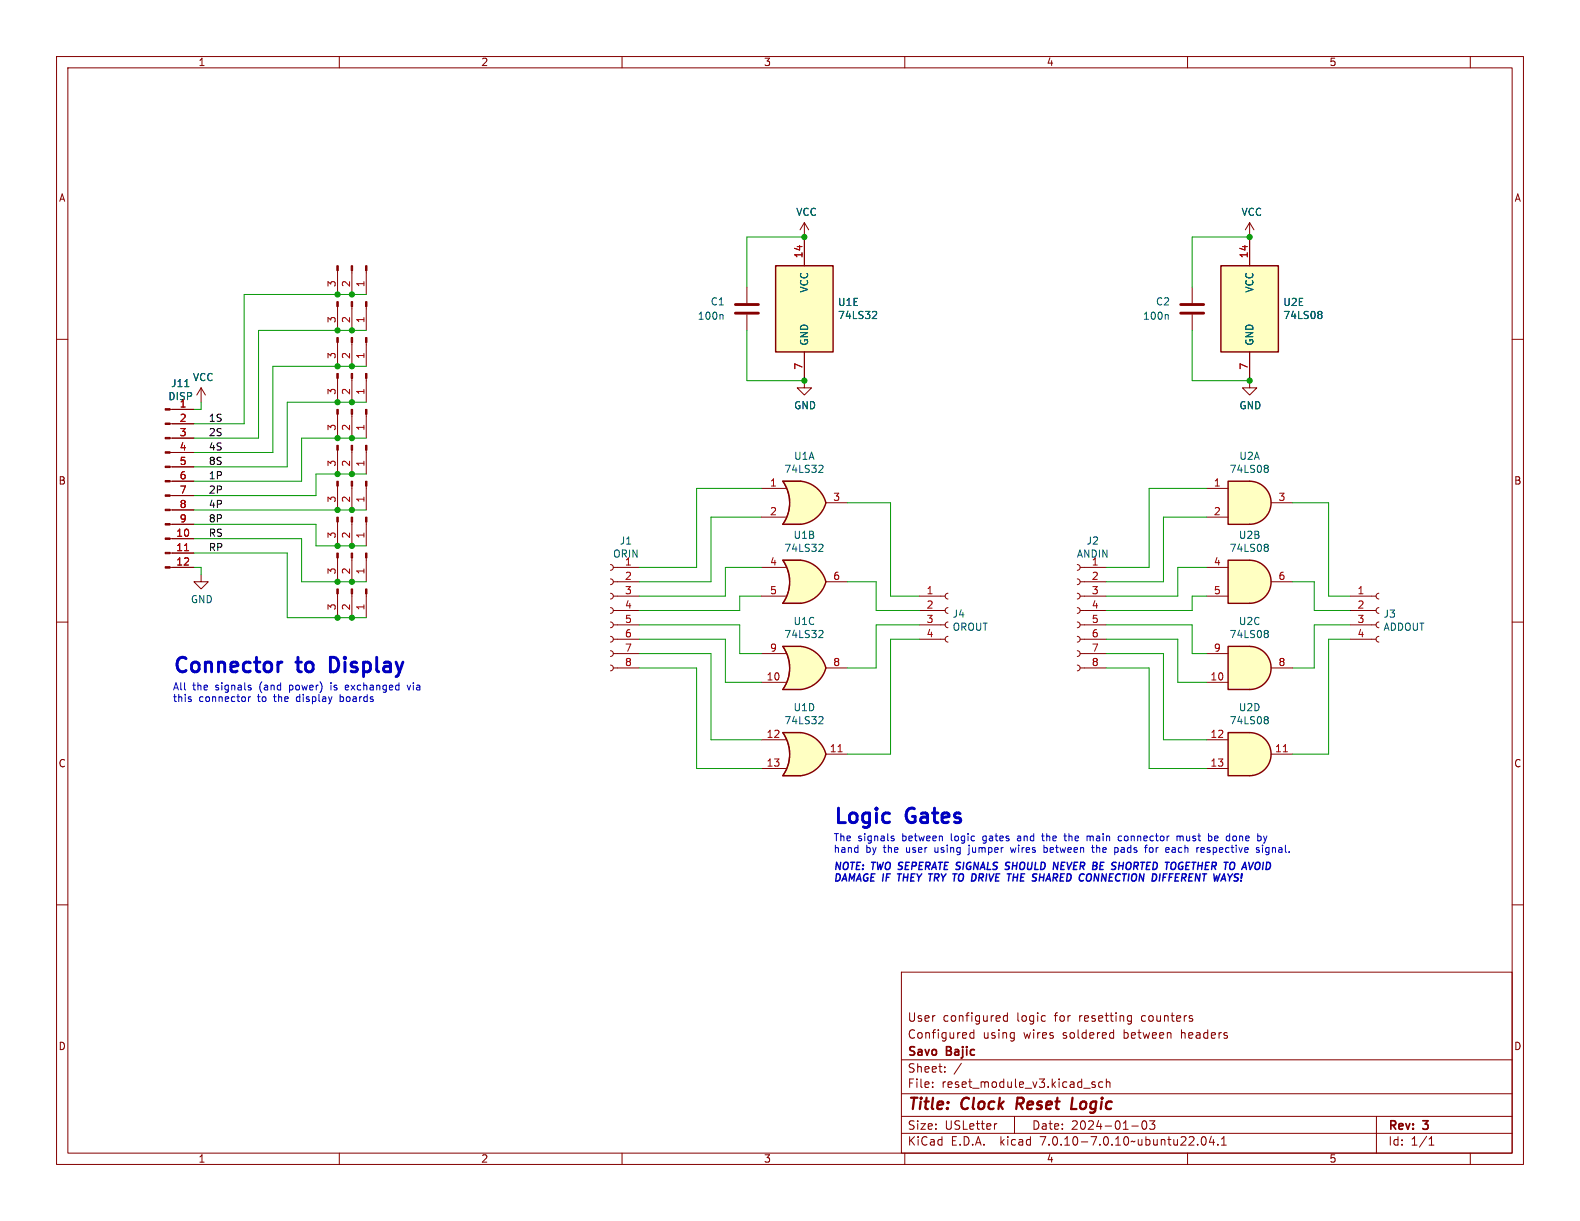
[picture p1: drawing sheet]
<svg xmlns="http://www.w3.org/2000/svg" width="279mm" height="216mm" viewBox="0 0 279 216" stroke-linecap="round" stroke-linejoin="round" font-family="sans-serif">
<g fill="none" stroke="#840000" stroke-width=".18">
<path d="M10 10h259.4v195.9h-259.4zM12 12h255.4v191.9h-255.4zM60 10v2M110 10v2M160 10v2M210 10v2M260 10v2M10 60h2M142.2 41.9v5.1M267.4 60h2M142.2 62.2v5.1M190.5 99.8l.4 .2 .1 .3-.2 .4-.3 .1"/>
<path d="M10 110h2M190.5 117.6l.4 .2 .1 .3-.2 .4-.3 .1M190.5 115.1l.4 .1 .1 .4-.2 .3-.3 .2M190.5 112.5l.4 .2 .1 .3-.2 .4-.3 .1M190.5 110l.4 .1 .1 .4-.2 .4-.3 .1M190.5 107.4l.4 .2 .1 .4-.2 .3-.3 .2M190.5 104.9l.4 .2 .1 .3-.2 .4-.3 .1M190.5 102.4l.4 .1 .1 .4-.2 .3-.3 .2M191 118.1h4.6M191 115.6h4.6M191 113h4.6M191 110.5h4.6"/>
<path d="M191 108h4.6M191 105.4h4.6M191 102.9h4.6M191 100.3h4.6M267.4 110h2M10 160h2M267.4 160h2M159.4 171.9h108v32h-108zM178.1 179.1v1.5M178.1 179.7l-.4-.1-.3 .3v.4l.2 .2h.5M184.7 179.6l.2 .1M199.6 179.6l.5 .1"/>
<path d="M200.1 179.6v1.2l-.2 .2-.3 .1M159.4 197.4h108M159.4 193.4h108M159.4 187.4h108M164.9 192.1v.2M164.9 191.4v.1M167.1 189.4v.2M167.1 188.7v.1M170 188l-1.3 1.9M172.2 182.1v1.5M172.2 182.7l-.4-.1-.3 .3v.4l.1 .2h.6M176.3 198.7l-.3 .1"/>
<path d="M179.4 197.4v3M184.9 180.5l-.2 .1M193.6 191.4l-.3-.1-.2 .2v.2l.5 .2v.3h-.5M195 191.4l-.4-.1-.3 .3v.4l.1 .2h.6M195.6 191.4l.3-.1 .3 .1 .1 .9M195.6 190.8v1.5M196.5 182.6l.4 .1M196.9 183.5l-.4 .1M196.9 182.1v1.5M200.1 180.5l-.5 .1M200.1 199.1h1.2M202.1 198.3l.2-.1a.81 .81 0 0 1 .6 .6 .81 .81 0 0 1-.3 .8l-.2 .1a.81 .81 0 0 1-.3-1.4z"/>
<path d="M203.3 198.2h.9l-.5 .6 .4 .1v.6l-.2 .2h-.4l-.2-.2M210.9 180.2v.3M243.4 197.4v6.5M60 203.9v2M110 203.9v2M159.4 200.4h108M160 203.9v2M210 203.9v2M211.8 202.3v.2M212.6 201.1l.2-.1a.81 .81 0 0 1 .6 .6 .81 .81 0 0 1-.3 .8l-.2 .1a.81 .81 0 0 1-.3-1.4zM214.2 200.9l-.3 1.1h.9M214.6 201.5v1"/>
<path d="M215.4 202.3v.2M216 202.5h.9M216 201.4l.4-.4v1.5M252.7 202.5h.9M252.7 201.4l.4-.4v1.5M260 203.9v2"/>
</g>
<path d="M179.9 194.1l-.2 2M189.7 194.1l-.3 2h1" fill="none" stroke="#840000" stroke-width=".4"/>
<g fill="#ffffc2" stroke="#ffffc2" stroke-width=".18">
<path d="M137.2 47h10.1v15.2h-10.1z"/>
<path d="M221 99.1a3.8 3.8 0 0 1 3.8 3.8 3.8 3.8 0 0 1-3.8 3.8z"/>
</g>
<path d="M137.2 47h10.1v15.2h-10.1z" fill="none" stroke="#840000" stroke-width=".25"/>
<path d="M154.5 55.1h.4l.1 .3-.8 .9h.8" fill="none" stroke="#006464" stroke-width=".18"/>
<path d="M217.2 99.1h3.8v7.6h-3.8z" fill="#ffffc2"/>
<path d="M217.2 99.1h3.8a3.8 3.8 0 0 1 3.8 3.8 3.8 3.8 0 0 1-3.8 3.8h-3.8z" fill="none" stroke="#840000" stroke-width=".25"/>
<g fill="none" stroke="#840000" stroke-width=".18">
<path d="M59.7 54.2v4.2M62.2 54.2v4.2M64.8 54.2v4.2M210.8 50.8v2.8M210.8 55.6v2.8M30.1 77.5h4.2M30.1 74.9h4.2M30.1 72.4h4.2M59.7 60.6v4.2M59.7 79.6v4.2M62.2 60.6v4.2M62.2 79.6v4.2"/>
<path d="M64.8 60.6v4.2M64.8 79.6v4.2M221 67.3v1.3h1.2l-1.2 1.3-1.3-1.3h1.3M30.1 97.8h4.2M30.1 95.3h4.2M30.1 92.7h4.2M30.1 90.2h4.2M30.1 87.6h4.2M30.1 85.1h4.2M30.1 82.6h4.2M30.1 80h4.2M107.9 99.8l.4 .2 .2 .3-.2 .4-.4 .1"/>
<path d="M30.1 100.3h4.2M107.9 117.6l.4 .2 .2 .3-.2 .4-.4 .1M107.9 115.1l.4 .1 .2 .4-.2 .3-.4 .2M107.9 112.5l.4 .2 .2 .3-.2 .4-.4 .1M107.9 110l.4 .1 .2 .4-.2 .4-.4 .1M107.9 107.4l.4 .2 .2 .4-.2 .3-.4 .2M107.9 104.9l.4 .2 .2 .3-.2 .4-.4 .1M107.9 102.4l.4 .1 .2 .4-.2 .3-.4 .2M108.5 100.3h4.5M108.5 105.4h4.5M108.5 102.9h4.5M108.5 118.1h4.5"/>
<path d="M108.5 115.6h4.5M108.5 113h4.5M108.5 110.5h4.5M108.5 108h4.5M213.4 100.3h3.8M213.4 105.4h3.8M224.8 102.9h3.8"/>
</g>
<path d="M206.4 55.6l.2 .2v.7M32.7 68.4h.7M223.8 96.2h.2l.3 .3-.3 .3M223.8 96.8h.2M224 96.8l.3 .2v.3l-.1 .1-.4 .1" fill="none" stroke="#006464" stroke-width=".18"/>
<g fill="#840000" stroke="#840000" stroke-width=".18">
<path d="M29.2 100.2h.9v.3h-.9z"/>
<path d="M29.2 97.7h.9v.2h-.9z"/>
<path d="M29.2 95.1h.9v.3h-.9z"/>
<path d="M29.2 92.6h.9v.2h-.9z"/>
<path d="M29.2 90h.9v.3h-.9z"/>
<path d="M29.2 87.5h.9v.3h-.9z"/>
<path d="M29.2 85h.9v.2h-.9z"/>
<path d="M29.2 82.4h.9v.3h-.9z"/>
<path d="M29.2 79.9h.9v.2h-.9z"/>
<path d="M29.2 77.3h.9v.3h-.9z"/>
<path d="M29.2 74.8h.9v.3h-.9z"/>
<path d="M29.2 72.3h.9v.2h-.9z"/>
<path d="M59.6 53.3h.2v.9h-.2z"/>
<path d="M62.1 53.3h.3v.9h-.3z"/>
<path d="M64.6 53.3h.3v.9h-.3z"/>
<path d="M59.6 59.7h.2v.9h-.2z"/>
<path d="M62.1 59.7h.3v.9h-.3z"/>
<path d="M64.6 59.7h.3v.9h-.3z"/>
<path d="M59.6 78.7h.2v.9h-.2z"/>
<path d="M62.1 78.7h.3v.9h-.3z"/>
<path d="M64.6 78.7h.3v.9h-.3z"/>
</g>
<path d="M32.6 97.4h.8" fill="none" stroke="#a90000" stroke-width=".18"/>
<path d="M208.8 55.4h4.1M208.8 53.8h4.1" fill="none" stroke="#840000" stroke-width=".51"/>
<path d="M141 132l5 1.4a5.2 5.2 0 0 1-4.4 3.8z" fill="#ffffc2" stroke="#ffffc2" stroke-width=".18"/>
<path d="M138.4 137.2h3.2M138.4 129.5h3.2" fill="none" stroke="#ffffc2" stroke-width=".18"/>
<path d="M138.4 129.5h3.2v7.7h-3.2a6.7 6.7 0 0 0 0-7.7z" fill="#ffffc2"/>
<g fill="#ffffc2" stroke="#ffffc2" stroke-width=".18">
<path d="M141.6 129.5a5.1 5.1 0 0 1 4.4 3.9l-4.9 1.3z"/>
<path d="M221 114.3a3.8 3.8 0 0 1 3.8 3.8 3.8 3.8 0 0 1-3.8 3.8z"/>
</g>
<path d="M141.6 129.5h-3.2a6.6 6.6 0 0 1 0 7.7h3.2M141.6 129.5a5.1 5.1 0 0 1 4.4 3.9 5.2 5.2 0 0 1-4.4 3.8" fill="none" stroke="#840000" stroke-width=".25"/>
<path d="M59.7 47.9v4.2M62.2 47.9v4.2M64.8 47.9v4.2M134.6 130.8h4.3M134.6 135.9h4.3M141.6 129.5h-3.2a6.6 6.6 0 0 1 0 7.7h3.2M146 133.4h3.9" fill="none" stroke="#840000" stroke-width=".18"/>
<path d="M148.2 132.9h.7" fill="none" stroke="#a90000" stroke-width=".18"/>
<path d="M145 126.7l.4 .1 .1 .3-.8 .9h.8" fill="none" stroke="#006464" stroke-width=".18"/>
<g fill="#840000" stroke="#840000" stroke-width=".18">
<path d="M59.6 47h.2v.9h-.2z"/>
<path d="M62.1 47h.3v.9h-.3z"/>
<path d="M64.6 47h.3v.9h-.3z"/>
</g>
<path d="M217.2 114.3h3.8v7.6h-3.8z" fill="#ffffc2"/>
<path d="M217.2 114.3h3.8a3.8 3.8 0 0 1 3.8 3.8 3.8 3.8 0 0 1-3.8 3.8h-3.8z" fill="none" stroke="#840000" stroke-width=".25"/>
<path d="M142.2 39.4l-.7 1.2M142.2 39.4v2.5M142.2 39.4l.8 1.2M213.4 115.6h3.8M224.8 118.1h3.8M213.4 120.7h3.8" fill="none" stroke="#840000" stroke-width=".18"/>
<path d="M223.8 111.5h.2l.3 .2-.3 .3M223.8 112h.2M224 112l.3 .3v.2l-.1 .2h-.4" fill="none" stroke="#006464" stroke-width=".18"/>
<path d="M141 87.5l5 1.4a5.2 5.2 0 0 1-4.4 3.8z" fill="#ffffc2" stroke="#ffffc2" stroke-width=".18"/>
<path d="M138.4 92.7h3.2M138.4 85.1h3.2" fill="none" stroke="#ffffc2" stroke-width=".18"/>
<path d="M138.4 85.1h3.2v7.6h-3.2a6.7 6.7 0 0 0 0-7.6z" fill="#ffffc2"/>
<g fill="#ffffc2" stroke="#ffffc2" stroke-width=".18">
<path d="M141.6 85.1a5.1 5.1 0 0 1 4.4 3.8l-4.9 1.3z"/>
<path d="M221 129.5a3.8 3.8 0 0 1 3.8 3.9 3.8 3.8 0 0 1-3.8 3.8z"/>
</g>
<path d="M141.6 85.1h-3.2a6.6 6.6 0 0 1 0 7.6h3.2M141.6 85.1a5.1 5.1 0 0 1 4.4 3.8 5.2 5.2 0 0 1-4.4 3.8" fill="none" stroke="#840000" stroke-width=".25"/>
<g fill="none" stroke="#840000" stroke-width=".18">
<path d="M221 39.4l-.8 1.2M221 39.4v2.5M221 39.4l.7 1.2M132.1 50.8v2.8M132.1 55.6v2.8M142.2 67.3v1.3h1.3l-1.3 1.3-1.2-1.3h1.2M59.7 86v4.2M59.7 92.3v4.2M59.7 98.7v4.2M62.2 86v4.2M62.2 92.3v4.2M62.2 98.7v4.2"/>
<path d="M64.8 86v4.2M64.8 92.3v4.2M64.8 98.7v4.2M134.6 86.4h4.3M134.6 91.4h4.3M141.6 85.1h-3.2a6.6 6.6 0 0 1 0 7.6h3.2M146 88.9h3.9M35.6 101.6v1.3h1.2l-1.2 1.2-1.3-1.2h1.3M59.7 105v4.2M62.2 105v4.2M64.8 105v4.2"/>
</g>
<path d="M127.7 55.6l.2 .2v.7M145 82.3h.4l.1 .3-.8 .9h.8" fill="none" stroke="#006464" stroke-width=".18"/>
<g fill="#840000" stroke="#840000" stroke-width=".18">
<path d="M59.6 91.4h.2v.9h-.2z"/>
<path d="M62.1 91.4h.3v.9h-.3z"/>
<path d="M64.6 91.4h.3v.9h-.3z"/>
<path d="M59.6 97.8h.2v.9h-.2z"/>
<path d="M62.1 97.8h.3v.9h-.3z"/>
<path d="M64.6 97.8h.3v.9h-.3z"/>
<path d="M59.6 104.1h.2v.9h-.2z"/>
<path d="M62.1 104.1h.3v.9h-.3z"/>
<path d="M64.6 104.1h.3v.9h-.3z"/>
<path d="M59.6 85.1h.2v.9h-.2z"/>
<path d="M62.1 85.1h.3v.9h-.3z"/>
<path d="M64.6 85.1h.3v.9h-.3z"/>
</g>
<path d="M130 55.4h4.1M130 53.8h4.1" fill="none" stroke="#840000" stroke-width=".51"/>
<path d="M217.2 129.5h3.8v7.7h-3.8z" fill="#ffffc2"/>
<path d="M215.9 47h10.2v15.2h-10.2zM217.2 129.5h3.8a3.8 3.8 0 0 1 3.8 3.9 3.8 3.8 0 0 1-3.8 3.8h-3.8z" fill="none" stroke="#840000" stroke-width=".25"/>
<g fill="none" stroke="#840000" stroke-width=".18">
<path d="M221 41.9v5.1M35.6 68.6l-.8 1.3M35.6 68.6v2.5M35.6 68.6l.7 1.3M59.7 66.9v4.2M59.7 73.3v4.2M62.2 66.9v4.2M62.2 73.3v4.2M64.8 66.9v4.2M64.8 73.3v4.2M221 62.2v5.1M162.6 113h4.5"/>
<path d="M162.6 110.5h4.5M162.6 108h4.5M162.6 105.4h4.5M167.6 112.5l-.3 .2-.2 .3 .2 .4 .3 .1M167.6 110l-.3 .1-.2 .4 .2 .3 .3 .2M167.6 107.4l-.3 .2-.2 .3 .2 .4 .3 .2M167.6 104.9l-.3 .1-.2 .4 .2 .4 .3 .1M238.8 113h4.5M238.8 110.5h4.5M238.8 108h4.5M238.8 105.4h4.5M243.8 112.5l-.3 .2-.2 .3 .2 .4 .3 .1"/>
<path d="M243.8 110l-.3 .1-.2 .4 .2 .3 .3 .2M243.8 107.4l-.3 .2-.2 .3 .2 .4 .3 .2M243.8 104.9l-.3 .1-.2 .4 .2 .4 .3 .1M213.4 130.8h3.8M213.4 135.9h3.8M224.8 133.4h3.8"/>
</g>
<path d="M226.9 132.9h.8" fill="none" stroke="#a90000" stroke-width=".18"/>
<path d="M233.3 55.1h.2l.3 .2-.3 .3M233.3 55.6h.2M233.5 55.6l.3 .2v.3l-.2 .2h-.3M223.8 126.7h.2l.3 .3-.3 .3M223.8 127.3h.2M224 127.3l.3 .2v.2l-.1 .2-.4 .1" fill="none" stroke="#006464" stroke-width=".18"/>
<g fill="#840000" stroke="#840000" stroke-width=".18">
<path d="M59.6 72.4h.2v.9h-.2z"/>
<path d="M62.1 72.4h.3v.9h-.3z"/>
<path d="M64.6 72.4h.3v.9h-.3z"/>
<path d="M59.6 66h.2v.9h-.2z"/>
<path d="M62.1 66h.3v.9h-.3z"/>
<path d="M64.6 66h.3v.9h-.3z"/>
</g>
<g fill="#ffffc2" stroke="#ffffc2" stroke-width=".18">
<path d="M215.9 47h10.2v15.2h-10.2z"/>
<path d="M221 85.1a3.8 3.8 0 0 1 3.8 3.8 3.8 3.8 0 0 1-3.8 3.8z"/>
</g>
<path d="M217.2 85.1h3.8v7.6h-3.8z" fill="#ffffc2"/>
<path d="M217.2 85.1h3.8a3.8 3.8 0 0 1 3.8 3.8 3.8 3.8 0 0 1-3.8 3.8h-3.8z" fill="none" stroke="#840000" stroke-width=".25"/>
<path d="M213.4 86.4h3.8M213.4 91.4h3.8M224.8 88.9h3.8" fill="none" stroke="#840000" stroke-width=".18"/>
<path d="M223.8 82.3h.2l.3 .2-.3 .3M223.8 82.8h.2M224 82.8l.3 .3v.2l-.1 .2h-.4" fill="none" stroke="#006464" stroke-width=".18"/>
<path d="M141 101.5l5 1.4a5.2 5.2 0 0 1-4.4 3.8z" fill="#ffffc2" stroke="#ffffc2" stroke-width=".18"/>
<path d="M138.4 99.1h3.2M138.4 106.7h3.2" fill="none" stroke="#ffffc2" stroke-width=".18"/>
<path d="M138.4 99.1h3.2v7.6h-3.2a6.7 6.7 0 0 0 0-7.6z" fill="#ffffc2"/>
<g fill="#ffffc2" stroke="#ffffc2" stroke-width=".18">
<path d="M141.6 99.1a5.1 5.1 0 0 1 4.4 3.8l-4.9 1.3z"/>
<path d="M141 116.8l5 1.3a5.2 5.2 0 0 1-4.4 3.8z"/>
</g>
<path d="M141.6 99.1h-3.2a6.6 6.6 0 0 1 0 7.6h3.2M141.6 99.1a5.1 5.1 0 0 1 4.4 3.8 5.2 5.2 0 0 1-4.4 3.8" fill="none" stroke="#840000" stroke-width=".25"/>
<path d="M141.6 99.1h-3.2a6.6 6.6 0 0 1 0 7.6h3.2M134.6 100.3h4.3M134.6 105.4h4.3M146 102.9h3.9" fill="none" stroke="#840000" stroke-width=".18"/>
<path d="M145 96.2l.4 .1 .1 .3-.8 .9h.8" fill="none" stroke="#006464" stroke-width=".18"/>
<path d="M138.4 114.3h3.2M138.4 121.9h3.2" fill="none" stroke="#ffffc2" stroke-width=".18"/>
<path d="M138.4 114.3h3.2v7.6h-3.2a6.7 6.7 0 0 0 0-7.6z" fill="#ffffc2"/>
<path d="M141.6 114.3a5.1 5.1 0 0 1 4.4 3.8l-4.9 1.3z" fill="#ffffc2" stroke="#ffffc2" stroke-width=".18"/>
<path d="M141.6 114.3h-3.2a6.6 6.6 0 0 1 0 7.6h3.2M141.6 114.3a5.1 5.1 0 0 1 4.4 3.8 5.2 5.2 0 0 1-4.4 3.8" fill="none" stroke="#840000" stroke-width=".25"/>
<g fill="none" stroke="#840000" stroke-width=".18">
<path d="M142.2 41.9v5.1M221 41.9v5.1M30.5 72.4h3.8M30.5 74.9h3.8M30.5 77.5h3.8M142.2 62.2v5.1M221 62.2v5.1M30.5 95.3h3.8M30.5 97.8h3.8M30.5 80h3.8M30.5 82.6h3.8M30.5 85.1h3.8"/>
<path d="M30.5 87.6h3.8M30.5 90.2h3.8M30.5 92.7h3.8M30.5 100.3h3.8M134.6 115.6h4.3M141.6 114.3h-3.2a6.6 6.6 0 0 1 0 7.6h3.2M146 118.1h3.9M134.6 120.7h4.3"/>
</g>
<path d="M154.5 55.1h.4l.1 .3-.8 .9h.8M233.3 55.1h.2l.3 .2-.3 .3M233.3 55.6h.2M233.5 55.6l.3 .2v.3l-.2 .2h-.3M32.7 68.4h.7M145 111.5h.4l.1 .3-.8 .9h.8" fill="none" stroke="#006464" stroke-width=".18"/>
<g fill="none" stroke="#0000c2" stroke-width=".18">
<path d="M33.8 123.7v.3M43.9 123.2v.8M44.2 121.6l.2 .2-.2 .2M44.2 121.2h.2M44.3 123.2l-.4 .2M58.5 120.7v.2M58.5 121.2v.8M60.2 122.8v1.2M60.2 124h.1M60.3 123.2l-.1 .1M61.5 121.2h-.3l-.1 .1v.6l.4 .1M61.7 121.5l-.6 .1"/>
<path d="M72 121.2l.3 .8 .3-.8M157.6 148.2l.5 .2v.2l-.4 .1M157.6 147.9h.5M171.4 151l-.3 .1M178.7 149.9l.2 .8 .3-.6M180.1 147.8l-.1 .1M180.1 148.2l-.2 .2 .2 .3M184.2 147.8h.5M184.4 147.4v1.1l.3 .2M184.6 149.4v1.3M184.6 149.9h.4l.2 .1M185.2 150.6l-.2 .1h-.4"/>
<path d="M188.1 147.8h.5M188.3 147.4v1.1l.3 .2M192.3 147.9l.3-.1 .2 .2M192.8 148v.7M193 147.8l-.2 .2M193 149.9h.5M193.2 149.4v1.1l.3 .2M197.3 149.9h.3l.1 .2v.5l-.4 .1M197.7 148.4l.3 .3 .3-.1M198.3 147.9l-.3-.1-.3 .3M203.7 149.9h-.3l-.2 .2 .1 .5 .4 .1M207.7 149.9h-.4"/>
<path d="M207.7 150.2h-.3l-.2 .2 .1 .3h.4M208.1 147.9l.4-.1 .2 .2M208.1 147.8v.9M208.7 148l.2-.2 .3 .1v.8M208.7 148v.7M212.4 150.1l.2-.2h.2l.2 .2v.1l-.6 .1M212.4 150.5l.2 .2h.3M214.1 147.8l.2 .3v.3l-.2 .3M215.2 147.8h-.2l-.2 .2v.6l.4 .1M215.4 148.1l-.6 .1M218 148.4l.1 .2 .3 .1M218.4 147.8l-.3 .1-.1 .2"/>
<path d="M222.2 149.9h.5M222.2 150.2l.5 .3v.2h-.4M223.3 149.4v.2M223.3 149.9v.8M223.4 147.8l.3 .9M223.7 148.7l-.3 .4M223.9 151.1h.1M223.9 149.9l-.1 .2 .1 .6M224 147.8l-.3 .9"/>
</g>
<path d="M49.9 117.1l-.5 .1M59 116.2h-.6v2.6h.6" fill="none" stroke="#0000c2" stroke-width=".51"/>
<path d="M159.1 154.5l-.2 1.3M187.7 153.1h.4M188.3 152.5h-.6l-.1 1.2h.6M194.6 152.5h.6M199.3 152.7a.95 .95 0 0 0 0 1M206.8 155.1h.4M208.9 152.5h.3M208.9 153.2h.3l-.1 .4-.2 .1" fill="none" stroke="#0000c2" stroke-width=".25"/>
<g fill="none" stroke="#009600" stroke-width=".18">
<path d="M64.8 52.1h-21.6v22.8h-8.9M64.8 58.4h-19.1v19.1h-11.4M132.1 58.4v8.9h10.1M142.2 41.9h-10.1v8.9M210.8 58.4v8.9h10.2M221 41.9h-10.2v8.9M35.6 71.1v1.3h-1.3M64.8 64.8h-16.5v15.2h-14M64.8 71.1h-14v11.5h-16.5M64.8 77.5h-11.5v7.6h-19M34.3 95.3h19v7.6h11.5M34.3 97.8h16.5v11.4h14"/>
<path d="M34.3 90.2h30.5M34.3 92.7h21.6v3.8h8.9M64.8 83.8h-8.9v3.8h-21.6M134.6 86.4h-11.4v13.9h-10.2M134.6 91.4h-8.9v11.5h-12.7M149.9 88.9h7.6v16.5h5.1M213.4 86.4h-10.2v13.9h-7.6M213.4 91.4h-7.7v11.5h-10.1M228.6 88.9h6.3v16.5h3.9M34.3 100.3h1.3v1.3M113 110.5h17.8v5.1h3.8M113 118.1h10.2v17.8h11.4"/>
<path d="M113 115.6h12.7v15.2h8.9M113 113h15.3v7.7h6.3M134.6 100.3h-6.3v5.1h-15.3M134.6 105.4h-3.8v2.6h-17.8M149.9 102.9h5v5.1h7.7M162.6 110.5h-7.7v7.6h-5M162.6 113h-5.1v20.4h-7.6M195.6 110.5h15.2v5.1h2.6M195.6 118.1h7.6v17.8h10.2M195.6 115.6h10.1v15.2h7.7M195.6 113h12.7v7.7h5.1M213.4 100.3h-5.1v5.1h-12.7"/>
<path d="M213.4 105.4h-2.6v2.6h-15.2M228.6 102.9h3.8v5.1h6.4M238.8 110.5h-6.4v7.6h-3.8M238.8 113h-3.9v20.4h-6.3"/>
</g>
<path d="M32.6 97.4h.8" fill="none" stroke="#a90000" stroke-width=".18"/>
<g fill="#009600" stroke="#009600" stroke-width=".18">
<circle cx="221" cy="41.9" r=".46"/>
<circle cx="221" cy="67.3" r=".46"/>
<circle cx="62.2" cy="90.2" r=".46"/>
<circle cx="62.2" cy="96.5" r=".46"/>
<circle cx="59.7" cy="109.2" r=".46"/>
<circle cx="59.7" cy="102.9" r=".46"/>
<circle cx="59.7" cy="96.5" r=".46"/>
<circle cx="59.7" cy="83.8" r=".46"/>
<circle cx="59.7" cy="90.2" r=".46"/>
<circle cx="62.2" cy="102.9" r=".46"/>
<circle cx="62.2" cy="109.2" r=".46"/>
<circle cx="62.2" cy="58.4" r=".46"/>
<circle cx="62.2" cy="52.1" r=".46"/>
<circle cx="142.2" cy="67.3" r=".46"/>
<circle cx="142.2" cy="41.9" r=".46"/>
<circle cx="59.7" cy="77.5" r=".46"/>
<circle cx="62.2" cy="83.8" r=".46"/>
<circle cx="62.2" cy="77.5" r=".46"/>
<circle cx="62.2" cy="64.8" r=".46"/>
<circle cx="59.7" cy="71.1" r=".46"/>
<circle cx="62.2" cy="71.1" r=".46"/>
<circle cx="59.7" cy="58.4" r=".46"/>
<circle cx="59.7" cy="64.8" r=".46"/>
<circle cx="59.7" cy="52.1" r=".46"/>
</g>
<g font-size="3.6" fill="#0000c2">
<text x="30.5" y="119.1">Connector</text>
<text x="52.8" y="119.1">to</text>
<text x="59.5" y="119.1">Display</text>
<text x="147.3" y="145.8">Logic</text>
<text x="160.4" y="145.8">Gates</text>
</g>
<g font-size="2.8" fill="#840000">
<text x="160.4" y="196.8">Title:</text>
<text x="170.1" y="196.8">Clock</text>
<text x="180.6" y="196.8">Reset</text>
<text x="191.1" y="196.8">Logic</text>
</g>
<g font-size="2.1" fill="#840000">
<text x="160.4" y="183.9">Configured</text>
<text x="160.4" y="180.9">User</text>
<text x="166.7" y="180.9">configured</text>
<text x="173.8" y="183.9">using</text>
<text x="179.9" y="180.9">logic</text>
<text x="181.1" y="183.9">wires</text>
<text x="186.7" y="180.9">for</text>
<text x="188.1" y="183.9">soldered</text>
<text x="191.1" y="180.9">resetting</text>
<text x="199" y="183.9">between</text>
<text x="202.3" y="180.9">counters</text>
<text x="209.3" y="183.9">headers</text>
<text x="160.4" y="189.9">Sheet:</text>
<text x="160.4" y="187.1">Savo</text>
<text x="167.4" y="187.1">Bajic</text>
<text x="160.4" y="192.6">File:</text>
<text x="166.5" y="192.6">reset_module_v3.kicad_sch</text>
<text x="160.4" y="202.8">KiCad</text>
<text x="160.4" y="200">Size:</text>
<text x="167.1" y="200">USLetter</text>
<text x="168.1" y="202.8">E.D.A.</text>
<text x="177" y="202.8">kicad</text>
<text x="182.4" y="200">Date:</text>
<text x="184.2" y="202.8">7.0.10-7.0.10~ubuntu22.04.1</text>
<text x="189.4" y="200">2024-01-03</text>
<text x="245.4" y="200.2">Rev:</text>
<text x="245.4" y="202.8">Id:</text>
<text x="249.5" y="202.8">1/1</text>
<text x="251.8" y="200.2">3</text>
</g>
<g font-size="1.8" fill="#840000">
<text x="35" y="11.9">1</text>
<text x="85" y="11.9">2</text>
<text x="135" y="11.9">3</text>
<text x="185" y="11.9">4</text>
<text x="235" y="11.9">5</text>
<text x="10.3" y="35.9">A</text>
<text x="267.7" y="35.9">A</text>
<text x="10.3" y="85.9">B</text>
<text x="267.7" y="85.9">B</text>
<text x="10.3" y="135.9">C</text>
<text x="267.7" y="135.9">C</text>
<text x="10.3" y="185.9">D</text>
<text x="267.7" y="185.9">D</text>
<text x="35" y="205.8">1</text>
<text x="85" y="205.8">2</text>
<text x="135" y="205.8">3</text>
<text x="185" y="205.8">4</text>
<text x="235" y="205.8">5</text>
</g>
<g font-size="1.8" fill="#006464">
<text x="140.7" y="38.4">VCC</text>
<text x="219.4" y="38.4">VCC</text>
<text x="143.1" y="51.8" transform="rotate(-90 143.1 51.8)">VCC</text>
<text x="221.8" y="51.8" transform="rotate(-90 221.8 51.8)">VCC</text>
<text x="123.3" y="56.7">100n</text>
<text x="125.6" y="54.2">C1</text>
<text x="148.1" y="54.3">U1E</text>
<text x="148.1" y="56.6">74LS32</text>
<text x="202" y="56.7">100n</text>
<text x="204.3" y="54.2">C2</text>
<text x="226.8" y="54.3">U2E</text>
<text x="226.8" y="56.6">74LS08</text>
<text x="143.1" y="61.2" transform="rotate(-90 143.1 61.2)">GND</text>
<text x="221.8" y="61.2" transform="rotate(-90 221.8 61.2)">GND</text>
<text x="29.7" y="71">DISP</text>
<text x="30.2" y="68.7">J11</text>
<text x="34" y="67.6">VCC</text>
<text x="140.3" y="72.6">GND</text>
<text x="219.1" y="72.6">GND</text>
<text x="138.6" y="83.8">74LS32</text>
<text x="140.3" y="81.5">U1A</text>
<text x="217.3" y="83.8">74LS08</text>
<text x="219.1" y="81.5">U2A</text>
<text x="140.2" y="95.5">U1B</text>
<text x="219" y="95.5">U2B</text>
<text x="108.3" y="98.8">ORIN</text>
<text x="109.5" y="96.5">J1</text>
<text x="138.6" y="97.8">74LS32</text>
<text x="190.3" y="98.8">ANDIN</text>
<text x="192.1" y="96.5">J2</text>
<text x="193" y="100.1">1</text>
<text x="217.3" y="97.8">74LS08</text>
<text x="33.7" y="106.9">GND</text>
<text x="138.6" y="113">74LS32</text>
<text x="140.2" y="110.7">U1C</text>
<text x="168.4" y="109.4">J4</text>
<text x="168.4" y="111.7">OROUT</text>
<text x="217.3" y="113">74LS08</text>
<text x="219" y="110.7">U2C</text>
<text x="244.6" y="109.4">J3</text>
<text x="244.6" y="111.7">ADDOUT</text>
<text x="140.2" y="126">U1D</text>
<text x="219" y="126">U2D</text>
<text x="138.6" y="128.3">74LS32</text>
<text x="217.3" y="128.3">74LS08</text>
</g>
<g font-size="1.8" fill="#a90000">
<text x="142" y="45.8" transform="rotate(-90 142 45.8)">14</text>
<text x="220.7" y="45.8" transform="rotate(-90 220.7 45.8)">14</text>
<text x="59.4" y="50.9" transform="rotate(-90 59.4 50.9)">3</text>
<text x="62" y="50.9" transform="rotate(-90 62 50.9)">2</text>
<text x="64.5" y="50.9" transform="rotate(-90 64.5 50.9)">1</text>
<text x="59.4" y="57.2" transform="rotate(-90 59.4 57.2)">3</text>
<text x="62" y="57.2" transform="rotate(-90 62 57.2)">2</text>
<text x="64.5" y="57.2" transform="rotate(-90 64.5 57.2)">1</text>
<text x="59.4" y="63.6" transform="rotate(-90 59.4 63.6)">3</text>
<text x="62" y="63.6" transform="rotate(-90 62 63.6)">2</text>
<text x="64.5" y="63.6" transform="rotate(-90 64.5 63.6)">1</text>
<text x="142" y="65.5" transform="rotate(-90 142 65.5)">7</text>
<text x="220.7" y="65.5" transform="rotate(-90 220.7 65.5)">7</text>
<text x="59.4" y="69.9" transform="rotate(-90 59.4 69.9)">3</text>
<text x="62" y="69.9" transform="rotate(-90 62 69.9)">2</text>
<text x="64.5" y="69.9" transform="rotate(-90 64.5 69.9)">1</text>
<text x="31.7" y="72.1">1</text>
<text x="31.7" y="74.7">2</text>
<text x="31.7" y="77.2">3</text>
<text x="59.4" y="76.3" transform="rotate(-90 59.4 76.3)">3</text>
<text x="62" y="76.3" transform="rotate(-90 62 76.3)">2</text>
<text x="64.5" y="76.3" transform="rotate(-90 64.5 76.3)">1</text>
<text x="31.7" y="79.8">4</text>
<text x="31.7" y="82.3">5</text>
<text x="59.4" y="82.6" transform="rotate(-90 59.4 82.6)">3</text>
<text x="62" y="82.6" transform="rotate(-90 62 82.6)">2</text>
<text x="64.5" y="82.6" transform="rotate(-90 64.5 82.6)">1</text>
<text x="31.7" y="84.8">6</text>
<text x="31.7" y="87.4">7</text>
<text x="31.7" y="89.9">8</text>
<text x="59.4" y="89" transform="rotate(-90 59.4 89)">3</text>
<text x="62" y="89" transform="rotate(-90 62 89)">2</text>
<text x="64.5" y="89" transform="rotate(-90 64.5 89)">1</text>
<text x="136.1" y="86.1">1</text>
<text x="147.2" y="88.6">3</text>
<text x="214.6" y="86.1">1</text>
<text x="226" y="88.6">3</text>
<text x="31.1" y="95">10</text>
<text x="31.7" y="92.5">9</text>
<text x="59.4" y="95.3" transform="rotate(-90 59.4 95.3)">3</text>
<text x="62" y="95.3" transform="rotate(-90 62 95.3)">2</text>
<text x="64.5" y="95.3" transform="rotate(-90 64.5 95.3)">1</text>
<text x="136.1" y="91.2">2</text>
<text x="214.6" y="91.2">2</text>
<text x="31.1" y="97.5">11</text>
<text x="31.1" y="100.1">12</text>
<text x="59.4" y="101.7" transform="rotate(-90 59.4 101.7)">3</text>
<text x="62" y="101.7" transform="rotate(-90 62 101.7)">2</text>
<text x="64.5" y="101.7" transform="rotate(-90 64.5 101.7)">1</text>
<text x="110.4" y="100.1">1</text>
<text x="136.1" y="100.1">4</text>
<text x="214.6" y="100.1">4</text>
<text x="110.4" y="102.6">2</text>
<text x="110.4" y="105.2">3</text>
<text x="110.4" y="107.7">4</text>
<text x="136.1" y="105.2">5</text>
<text x="147.2" y="102.6">6</text>
<text x="163.8" y="105.2">1</text>
<text x="163.8" y="107.7">2</text>
<text x="193" y="102.6">2</text>
<text x="193" y="105.2">3</text>
<text x="193" y="107.7">4</text>
<text x="214.6" y="105.2">5</text>
<text x="226" y="102.6">6</text>
<text x="240" y="105.2">1</text>
<text x="240" y="107.7">2</text>
<text x="59.4" y="108" transform="rotate(-90 59.4 108)">3</text>
<text x="62" y="108" transform="rotate(-90 62 108)">2</text>
<text x="64.5" y="108" transform="rotate(-90 64.5 108)">1</text>
<text x="110.4" y="110.2">5</text>
<text x="110.4" y="112.8">6</text>
<text x="163.8" y="110.2">3</text>
<text x="163.8" y="112.8">4</text>
<text x="193" y="110.2">5</text>
<text x="193" y="112.8">6</text>
<text x="240" y="110.2">3</text>
<text x="240" y="112.8">4</text>
<text x="110.4" y="115.3">7</text>
<text x="110.4" y="117.9">8</text>
<text x="136.1" y="115.3">9</text>
<text x="147.2" y="117.9">8</text>
<text x="193" y="115.3">7</text>
<text x="193" y="117.9">8</text>
<text x="214.6" y="115.3">9</text>
<text x="226" y="117.9">8</text>
<text x="135.5" y="120.4">10</text>
<text x="214" y="120.4">10</text>
<text x="135.5" y="130.6">12</text>
<text x="214" y="130.6">12</text>
<text x="135.5" y="135.6">13</text>
<text x="146.6" y="133.1">11</text>
<text x="214" y="135.6">13</text>
<text x="225.4" y="133.1">11</text>
</g>
<g font-size="1.8" fill="#0f0f0f">
<text x="36.8" y="77.2">2S</text>
<text x="36.8" y="74.7">1S</text>
<text x="36.8" y="82.3">8S</text>
<text x="36.8" y="79.7">4S</text>
<text x="36.8" y="89.9">4P</text>
<text x="36.8" y="87.4">2P</text>
<text x="36.8" y="84.8">1P</text>
<text x="36.8" y="95">RS</text>
<text x="36.8" y="92.4">8P</text>
<text x="36.8" y="97.5">RP</text>
</g>
<g font-size="1.8" fill="#0000c2">
<text x="30.5" y="122.2">All</text>
<text x="30.5" y="124.2">this</text>
<text x="34.1" y="122.2">the</text>
<text x="35.2" y="124.2">connector</text>
<text x="38.2" y="122.2">signals</text>
<text x="45.7" y="124.2">to</text>
<text x="46.1" y="122.2">(and</text>
<text x="48.7" y="124.2">the</text>
<text x="51.6" y="122.2">power)</text>
<text x="52.9" y="124.2">display</text>
<text x="59.1" y="122.2">is</text>
<text x="60.8" y="124.2">boards</text>
<text x="61.9" y="122.2">exchanged</text>
<text x="73.1" y="122.2">via</text>
<text x="147.3" y="148.8">The</text>
<text x="151.7" y="148.8">signals</text>
<text x="159.6" y="148.8">between</text>
<text x="168.4" y="148.8">logic</text>
<text x="174.3" y="148.8">gates</text>
<text x="180.6" y="148.8">and</text>
<text x="185.2" y="148.8">the</text>
<text x="189.3" y="148.8">the</text>
<text x="193.5" y="148.8">main</text>
<text x="199.2" y="148.8">connector</text>
<text x="209.8" y="148.8">must</text>
<text x="215.5" y="148.8">be</text>
<text x="218.9" y="148.8">done</text>
<text x="147.3" y="150.9">hand</text>
<text x="147.3" y="153.9">NOTE:</text>
<text x="147.3" y="156">DAMAGE IF</text>
<text x="153.1" y="150.9">by</text>
<text x="154.2" y="153.9">TWO SEPERATE SIGNALS</text>
<text x="156.4" y="150.9">the</text>
<text x="159.3" y="156">THEY TRY TO DRIVE</text>
<text x="160.5" y="150.9">user</text>
<text x="165.7" y="150.9">using</text>
<text x="172" y="150.9">jumper</text>
<text x="179.3" y="153.9">SHOULD</text>
<text x="179.6" y="150.9">wires</text>
<text x="180.7" y="156">THE SHARED CONNECTION</text>
<text x="185.6" y="150.9">between</text>
<text x="188.3" y="153.9">NEVER</text>
<text x="194.4" y="150.9">the</text>
<text x="195.8" y="153.9">BE</text>
<text x="198.6" y="150.9">pads</text>
<text x="199.7" y="153.9">SHORTED</text>
<text x="204.2" y="150.9">for</text>
<text x="207.8" y="156">DIFFERENT WAYS!</text>
<text x="208" y="150.9">each</text>
<text x="209.7" y="153.9">TOGETHER TO AVOID</text>
<text x="213.7" y="150.9">respective</text>
<text x="224.5" y="150.9">signal.</text>
</g>
</svg>
